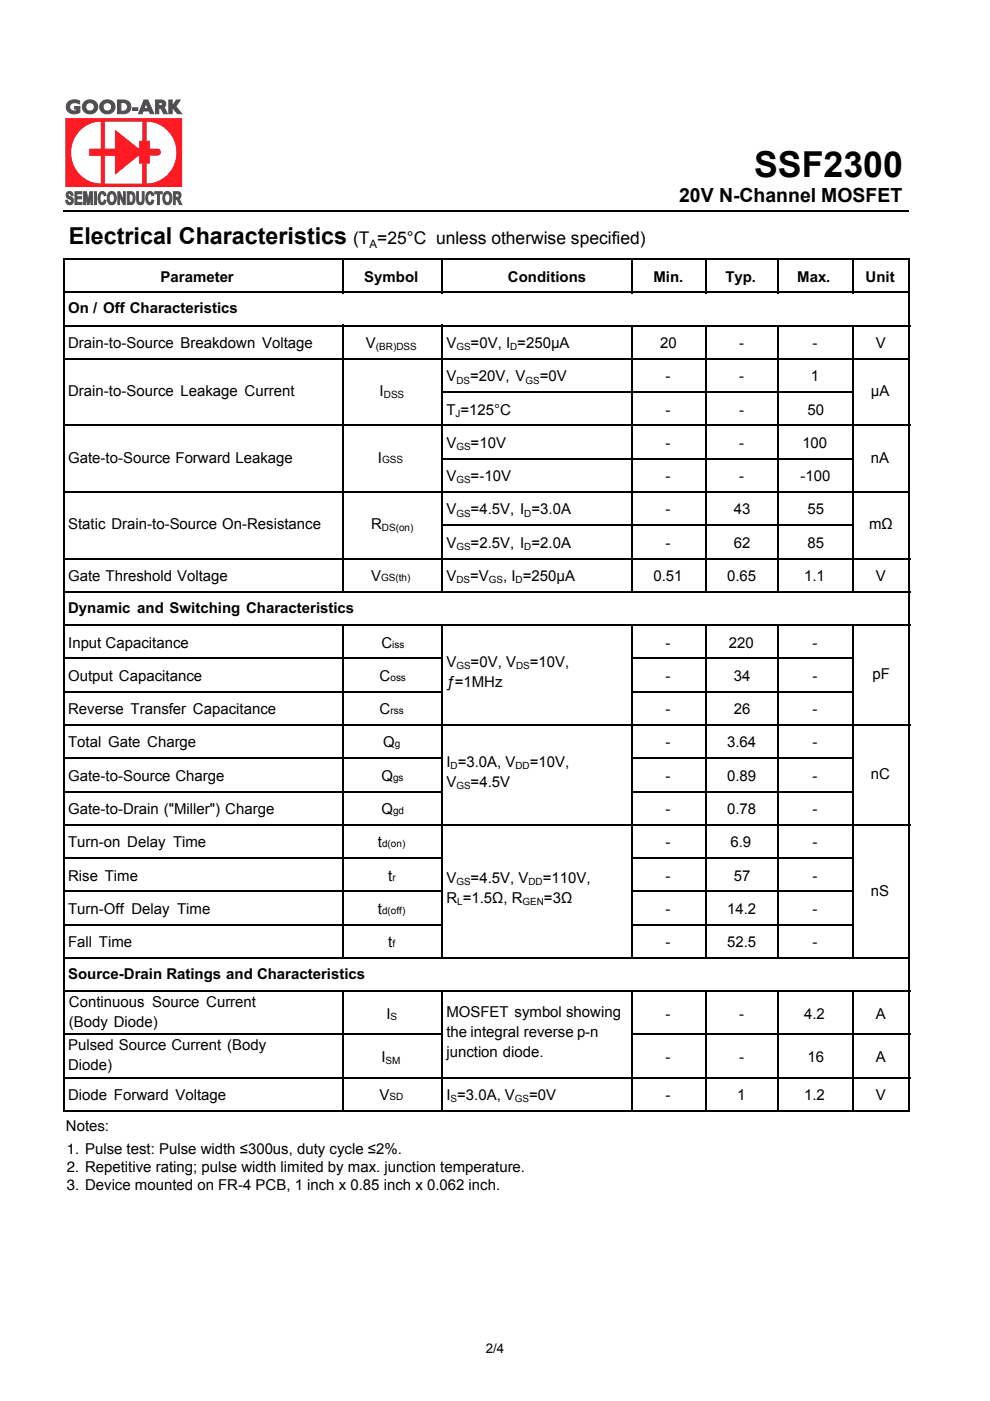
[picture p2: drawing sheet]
<svg xmlns="http://www.w3.org/2000/svg" width="210mm" height="297mm" viewBox="0 0 210 297" stroke-linecap="round" stroke-linejoin="round" font-family="sans-serif">
<path d="M13.4 44.7h179.4" fill="none" stroke="#000" stroke-width=".25"/>
<path d="M13.9 25.1h24.7v14.6h-24.7zM31.1 25.8v4h.7v1.7h1.6a.75 .75 0 0 1 .7 .7 .75 .75 0 0 1-.6 .8h-1.7v1.7h-.7v4.2a6.2 6.2 0 0 0 5.8-3.9 6.6 6.6 0 0 0-5.8-9.2zM22.2 33v5.9h8v-4.2h-.7v-1.7l-5.1 4v-4zM17.1 27.6a6.6 6.6 0 0 0-1.6 7.1 6.6 6.6 0 0 0 5.9 4.2v-5.9h-2.5v-1.5h2.5v-5.7a6.3 6.3 0 0 0-4.3 1.8zM22.2 25.8v5.7h2.2v-4l5.1 4v-1.7h.7v-4z" fill="#ff1a24"/>
<path d="M14.5 21.6a2.22 2.22 0 0 1 2.4-.2v.6a1.26 1.26 0 0 0-2.1 .7 .97 .97 0 0 0 1.4 .7v-.3h-.4v-.5h1.2v1.2a1.67 1.67 0 0 1-2.1 .2 1.67 1.67 0 0 1-.7-2z" fill="#524d52"/>
<path d="M14.5 21.6a2.22 2.22 0 0 1 2.4-.2v.6a1.26 1.26 0 0 0-2.1 .7 .97 .97 0 0 0 1.4 .7v-.3h-.4v-.5h1.2v1.2a1.67 1.67 0 0 1-2.1 .2 1.67 1.67 0 0 1-.7-2z" fill="none" stroke="#524d52" stroke-width=".21"/>
<path d="M17.9 21.6a1.57 1.57 0 0 1 2.3 0 1.57 1.57 0 0 1-.1 2.3 1.56 1.56 0 0 1-2.1-.2 1.56 1.56 0 0 1-.1-2.1zM18.2 22.7a.91 .91 0 0 0 1.8 0 .91 .91 0 0 0-1.8 0z" fill="#524d52"/>
<g fill="none" stroke="#524d52" stroke-width=".21">
<path d="M17.9 21.6a1.57 1.57 0 0 1 2.3 0 1.57 1.57 0 0 1-.1 2.3 1.56 1.56 0 0 1-2.1-.2 1.56 1.56 0 0 1-.1-2.1z"/>
<circle cx="19.1" cy="22.7" r=".9"/>
</g>
<path d="M21.6 21.6a1.57 1.57 0 0 1 2.3 0 1.57 1.57 0 0 1-.1 2.3 1.56 1.56 0 0 1-2.2-.2 1.56 1.56 0 0 1 0-2.1zM21.9 22.7a.91 .91 0 0 0 1.8 0 .91 .91 0 0 0-1.8 0z" fill="#524d52"/>
<g fill="none" stroke="#524d52" stroke-width=".21">
<path d="M21.6 21.6a1.57 1.57 0 0 1 2.3 0 1.57 1.57 0 0 1-.1 2.3 1.56 1.56 0 0 1-2.2-.2 1.56 1.56 0 0 1 0-2.1z"/>
<circle cx="22.8" cy="22.7" r=".9"/>
</g>
<path d="M24.9 21.2h1.3a1.46 1.46 0 0 1 1.6 1.5 1.46 1.46 0 0 1-1.7 1.4h-1.2zM25.6 21.7v1.9a1 1 0 0 0 1.4-.9 1 1 0 0 0-1.4-1z" fill="#524d52"/>
<path d="M24.9 21.2h1.3a1.46 1.46 0 0 1 1.6 1.5 1.46 1.46 0 0 1-1.7 1.4h-1.2zM25.6 21.7a1 1 0 0 1 1.4 1 1 1 0 0 1-1.4 .9z" fill="none" stroke="#524d52" stroke-width=".21"/>
<path d="M28.1 22.8h1.1v.6h-1.1z" fill="#524d52"/>
<path d="M28.1 22.8h1.1v.6h-1.1z" fill="none" stroke="#524d52" stroke-width=".21"/>
<path d="M30.5 21.2h.9l1.2 2.9h-.7l-.3-.6h-1.2l-.3 .6h-.7zM31 21.9l-.5 1.1h.9z" fill="#524d52"/>
<path d="M30.5 21.2h.9l1.2 2.9h-.7l-.3-.6h-1.2l-.3 .6h-.7zM31 21.9l.4 1.1h-.9z" fill="none" stroke="#524d52" stroke-width=".21"/>
<path d="M33 21.2h1.2a.81 .81 0 0 1 .9 .6 .81 .81 0 0 1-.4 1l.8 1.3h-.8l-.2-.5a.69 .69 0 0 0-.8-.7v1.2h-.7zM33.7 21.7v.7h.4a.33 .33 0 0 0 .4-.3 .33 .33 0 0 0-.5-.4z" fill="#524d52"/>
<path d="M33 21.2h1.2a.81 .81 0 0 1 .9 .6 .81 .81 0 0 1-.4 1l.8 1.3h-.8l-.2-.5a.69 .69 0 0 0-.8-.7v1.2h-.7zM33.7 21.7h.3a.33 .33 0 0 1 .5 .4 .33 .33 0 0 1-.4 .3h-.4z" fill="none" stroke="#524d52" stroke-width=".21"/>
<path d="M35.8 21.2h.7v1.3l.9-1.3h.8l-.9 1.4 1.2 1.5h-.8l-1.2-1.4v1.4h-.7z" fill="#524d52"/>
<path d="M35.8 21.2h.7v1.3l.9-1.3h.8l-.9 1.4 1.2 1.5h-.8l-1.2-1.4v1.4h-.7z" fill="none" stroke="#524d52" stroke-width=".21"/>
<path d="M14.3 40.8a.76 .76 0 0 1 .8-.1 .76 .76 0 0 1 .4 .7h-.4a.34 .34 0 0 0-.3-.4 .34 .34 0 0 0-.4 .4 .34 .34 0 0 0 .4 .3 .84 .84 0 0 1 .8 .9 .84 .84 0 0 1-.9 .8 .84 .84 0 0 1-.8-.9l.4-.1a.42 .42 0 0 0 .4 .6 .42 .42 0 0 0 .5-.4 .42 .42 0 0 0-.5-.4 .84 .84 0 0 1-.4-1.4z" fill="#524d52"/>
<path d="M14.3 40.8a.76 .76 0 0 1 .8-.1 .76 .76 0 0 1 .4 .7h-.4a.34 .34 0 0 0-.3-.4 .34 .34 0 0 0-.4 .4 .34 .34 0 0 0 .4 .3 .84 .84 0 0 1 .8 .9 .84 .84 0 0 1-.9 .8 .84 .84 0 0 1-.8-.9l.4-.1a.42 .42 0 0 0 .4 .6 .42 .42 0 0 0 .5-.4 .42 .42 0 0 0-.5-.4 .84 .84 0 0 1-.4-1.4z" fill="none" stroke="#524d52" stroke-width=".21"/>
<path d="M15.9 40.6h1.5v.5h-1.1v.6h1v.5h-1v.7h1.1v.5h-1.5z" fill="#524d52"/>
<path d="M15.9 40.6h1.5v.5h-1.1v.6h1v.5h-1v.7h1.1v.5h-1.5z" fill="none" stroke="#524d52" stroke-width=".21"/>
<path d="M17.7 40.6h.6l.4 1.9 .4-1.9h.6v2.8h-.4v-2.2l-.4 2.2h-.4l-.4-2.2v2.2h-.4z" fill="#524d52"/>
<path d="M17.7 40.6h.6l.4 1.9 .4-1.9h.6v2.8h-.4v-2.2l-.4 2.2h-.4l-.4-2.2v2.2h-.4zM20.1 40.6h.4v2.8h-.4z" fill="none" stroke="#524d52" stroke-width=".21"/>
<path d="M20.3 40.6v2.8" fill="none" stroke="#524d52" stroke-width=".4"/>
<path d="M21.2 40.8a.79 .79 0 0 1 .8-.1 .79 .79 0 0 1 .5 .7l-.4 .1a.48 .48 0 0 0-.6-.4 .48 .48 0 0 0-.3 .7 .9 .9 0 0 0 .5 1.1l.3-.1 .1-.4 .4 .1a.84 .84 0 0 1-.8 .9 .84 .84 0 0 1-.9-.9 1.99 1.99 0 0 1 .4-1.7z" fill="#524d52"/>
<path d="M21.2 40.8a.79 .79 0 0 1 .8-.1 .79 .79 0 0 1 .5 .7l-.4 .1a.48 .48 0 0 0-.6-.4 .48 .48 0 0 0-.3 .7 .9 .9 0 0 0 .5 1.1l.3-.1 .1-.4 .4 .1a.84 .84 0 0 1-.8 .9 .84 .84 0 0 1-.9-.9 1.99 1.99 0 0 1 .4-1.7z" fill="none" stroke="#524d52" stroke-width=".21"/>
<path d="M23.1 40.9a.95 .95 0 0 1 1.1-.2 .95 .95 0 0 1 .5 1.1 1.16 1.16 0 0 1-1.3 1.6 1.84 1.84 0 0 1-.3-2.5zM23.4 41.2a1.03 1.03 0 0 0 .4 1.7 1.13 1.13 0 0 0-.1-1.8z" fill="#524d52"/>
<path d="M23.1 40.9a.95 .95 0 0 1 1.1-.2 .95 .95 0 0 1 .5 1.1 1.16 1.16 0 0 1-1.3 1.6 1.84 1.84 0 0 1-.3-2.5zM23.4 41.2a.61 .61 0 0 1 .7 .1 .61 .61 0 0 1 .2 .7 .62 .62 0 0 1-.2 .7 .62 .62 0 0 1-.7 .1 1.5 1.5 0 0 1 0-1.6z" fill="none" stroke="#524d52" stroke-width=".21"/>
<path d="M25 40.6h.4l.8 1.9v-1.9h.4v2.8h-.4l-.8-1.8v1.8h-.4z" fill="#524d52"/>
<path d="M25 40.6h.4l.8 1.9v-1.9h.4v2.8h-.4l-.8-1.8v1.8h-.4z" fill="none" stroke="#524d52" stroke-width=".21"/>
<path d="M27 40.6h.7a1.18 1.18 0 0 1 .9 1.7 .98 .98 0 0 1-.9 1.1h-.7zM27.4 41.1v1.8a.66 .66 0 0 0 .7-.2 .66 .66 0 0 0 .1-.7 .68 .68 0 0 0-.1-.7 .68 .68 0 0 0-.7-.2z" fill="#524d52"/>
<path d="M27 40.6h.7a1.18 1.18 0 0 1 .9 1.7 .98 .98 0 0 1-.9 1.1h-.7zM27.4 41.1a.74 .74 0 0 1 .8 .3 .74 .74 0 0 1 0 .8 .6 .6 0 0 1-.2 .6 .6 .6 0 0 1-.6 .1z" fill="none" stroke="#524d52" stroke-width=".21"/>
<path d="M29 40.6h.4v1.5a.52 .52 0 0 0 0 .6 .52 .52 0 0 0 .6 .2l.2-.4v-1.9h.4v1.5a.95 .95 0 0 1-1 1.3 .98 .98 0 0 1-.6-1.3z" fill="#524d52"/>
<path d="M29 40.6h.4v1.5a.52 .52 0 0 0 0 .6 .52 .52 0 0 0 .6 .2l.2-.4v-1.9h.4v1.5a.95 .95 0 0 1-1 1.3 .98 .98 0 0 1-.6-1.3z" fill="none" stroke="#524d52" stroke-width=".21"/>
<path d="M31.3 40.8a.79 .79 0 0 1 .9-.1 .79 .79 0 0 1 .4 .7l-.4 .1a.48 .48 0 0 0-.6-.4 .48 .48 0 0 0-.3 .7 .9 .9 0 0 0 .5 1.1l.3-.1 .1-.4 .4 .1a.84 .84 0 0 1-.8 .9 .84 .84 0 0 1-.8-.9 1.99 1.99 0 0 1 .3-1.7z" fill="#524d52"/>
<path d="M31.3 40.8a.79 .79 0 0 1 .9-.1 .79 .79 0 0 1 .4 .7l-.4 .1a.48 .48 0 0 0-.6-.4 .48 .48 0 0 0-.3 .7 .9 .9 0 0 0 .5 1.1l.3-.1 .1-.4 .4 .1a.84 .84 0 0 1-.8 .9 .84 .84 0 0 1-.8-.9 1.99 1.99 0 0 1 .3-1.7z" fill="none" stroke="#524d52" stroke-width=".21"/>
<path d="M32.8 40.6h1.6v.5h-.6v2.3h-.4v-2.3h-.6z" fill="#524d52"/>
<path d="M32.8 40.6h1.6v.5h-.6v2.3h-.4v-2.3h-.6z" fill="none" stroke="#524d52" stroke-width=".21"/>
<path d="M34.9 40.9a1 1 0 0 1 1.2-.1 1 1 0 0 1 .4 1.2 1.05 1.05 0 0 1-.3 1.1 1.05 1.05 0 0 1-1.2 .2 1.93 1.93 0 0 1-.1-2.4zM35.2 41.2a1.03 1.03 0 0 0 .4 1.7 1.13 1.13 0 0 0-.1-1.8z" fill="#524d52"/>
<path d="M34.9 40.9a1 1 0 0 1 1.2-.1 1 1 0 0 1 .4 1.2 1.05 1.05 0 0 1-.3 1.1 1.05 1.05 0 0 1-1.2 .2 1.93 1.93 0 0 1-.1-2.4zM35.2 41.2a.61 .61 0 0 1 .7 .1 .61 .61 0 0 1 .1 .7 .62 .62 0 0 1-.1 .7 .62 .62 0 0 1-.7 .1 1.5 1.5 0 0 1 0-1.6z" fill="none" stroke="#524d52" stroke-width=".21"/>
<path d="M36.8 40.6h.8a.78 .78 0 0 1 .8 .7 .78 .78 0 0 1-.5 .9l.7 1.2h-.5l-.5-1-.3-.2-.1 1.2h-.4zM37.2 41.1v.7h.3a.37 .37 0 0 0 .5-.3 .37 .37 0 0 0-.5-.4z" fill="#524d52"/>
<path d="M36.8 40.6h.8a.78 .78 0 0 1 .8 .7 .78 .78 0 0 1-.5 .9l.7 1.2h-.5l-.5-1-.3-.2-.1 1.2h-.4zM37.2 41.1h.3a.37 .37 0 0 1 .5 .4 .37 .37 0 0 1-.5 .3h-.3z" fill="none" stroke="#524d52" stroke-width=".21"/>
<g fill="none" stroke="#000" stroke-width=".35">
<path d="M13.7 54.9h179.3M13.7 69h58.8M13.7 62h179.3M13.7 76.1h179.3M72.9 69h20.7M94 69h99M13.7 90.2h58.8M72.9 90.2h20.7M94 90.2h99M94 83.2h87.1M94 97.3h87.1M13.7 118.4h58.8"/>
<path d="M13.7 104.3h179.3M72.9 118.4h20.7M94 118.4h99M94 111.4h87.1M13.7 125.5h179.3M13.7 132.5h58.8M13.7 139.6h58.8M72.9 132.5h20.7M72.9 139.6h20.7M94 132.5h99M134.2 139.6h46.9M13.7 146.7h58.8"/>
<path d="M13.7 153.7h58.8M72.9 146.7h20.7M72.9 153.7h20.7M94 153.7h99M134.2 146.7h46.9M13.7 160.8h58.8M13.7 167.8h58.8M13.7 174.9h58.8M72.9 160.8h20.7M72.9 167.8h20.7M72.9 174.9h20.7M94 174.9h99"/>
<path d="M134.2 160.8h46.9M134.2 167.8h46.9M13.7 181.9h58.8M13.7 189h58.8M13.7 196h58.8M72.9 181.9h20.7M72.9 189h20.7M72.9 196h20.7M134.2 181.9h46.9M134.2 189h46.9M134.2 196h46.9M13.7 210.2h58.8"/>
<path d="M13.7 219.3h80.3M13.7 203.1h179.3M72.9 210.2h20.7M94 210.2h99M134.2 219.3h58.8M13.7 228.5h58.8M13.7 235.6h179.3M72.9 228.5h20.7M94 228.5h99"/>
</g>
<g fill="none" stroke="#000" stroke-width=".36">
<path d="M13.6 54.8v180.9M72.7 55.1v7.1M93.8 55.1v7.1M134.1 55.1v7.1M149.7 55.1v7.1M164.9 55.1v7.1M180.9 55.1v7.1M192.9 55.1v70.2M72.7 68.9v7M72.7 76.3v27.8M93.8 68.9v56.4M134.1 69.2v56.5"/>
<path d="M149.7 69.2v56.5M164.9 69.2v56.5M180.9 69.2v56.1M72.7 104.5v21.2M72.7 132.4v70.5M93.8 132.4v70.9M134.1 132.7v70.6M149.7 132.7v70.6M164.9 132.7v70.6M180.9 132.7v70.6M192.9 125.7v6.7M192.9 132.7v103"/>
<path d="M72.7 210v9.1M72.7 219.5v15.9M93.8 210v25.4M134.1 210.3v25.4M149.7 210.3v25.4M164.9 210.3v25.4M180.9 210.3v25.4"/>
</g>
<text font-size="7.6" x="159.9" y="37.6">SSF2300</text>
<text font-size="4.9" x="14.6" y="51.8">Electrical Characteristics</text>
<text font-size="4.1" x="144" y="42.8">20V N-Channel MOSFET</text>
<text font-size="3.7" x="74.9" y="51.8">(T =25°C unless otherwise specified)</text>
<g font-size="3.2">
<text x="34.1" y="59.7">Parameter</text>
<text x="77.3" y="59.7">Symbol</text>
<text x="107.7" y="59.7">Conditions</text>
<text x="138.6" y="59.7">Min.</text>
<text x="153.8" y="59.7">Typ.</text>
<text x="169.1" y="59.7">Max.</text>
<text x="183.6" y="59.7">Unit</text>
<text x="14.5" y="66.4">On / Off Characteristics</text>
<text x="14.5" y="73.8">Drain-to-Source Breakdown Voltage</text>
<text x="77.6" y="73.8">V</text>
<text x="94.7" y="73.8">V</text>
<text x="99.8" y="73.8">=0V, I =250μA</text>
<text x="140.1" y="73.8">20</text>
<text x="156.7" y="73.8">-</text>
<text x="172.4" y="73.8">-</text>
<text x="185.8" y="73.8">V</text>
<text x="94.7" y="80.9">V</text>
<text x="99.7" y="80.9">=20V, V</text>
<text x="114.5" y="80.9">=0V</text>
<text x="141.1" y="80.9">-</text>
<text x="156.7" y="80.9">-</text>
<text x="172" y="80.9">1</text>
<text x="14.5" y="84">Drain-to-Source Leakage Current</text>
<text x="80.5" y="84">I</text>
<text x="94.7" y="87.9">T =125°C</text>
<text x="141.1" y="87.9">-</text>
<text x="156.7" y="87.9">-</text>
<text x="171.3" y="87.9">50</text>
<text x="184.7" y="84">μA</text>
<text x="94.7" y="95">V</text>
<text x="99.8" y="95">=10V</text>
<text x="141.1" y="95">-</text>
<text x="156.7" y="95">-</text>
<text x="170.2" y="95">100</text>
<text x="14.5" y="98.1">Gate-to-Source Forward Leakage</text>
<text x="80.2" y="98.1">I</text>
<text x="184.7" y="98.1">nA</text>
<text x="94.7" y="102">V</text>
<text x="99.8" y="102">=-10V</text>
<text x="141.1" y="102">-</text>
<text x="156.7" y="102">-</text>
<text x="169.8" y="102">-100</text>
<text x="14.5" y="112.3">Static Drain-to-Source On-Resistance</text>
<text x="78.7" y="112.3">R</text>
<text x="94.7" y="109.1">V</text>
<text x="99.8" y="109.1">=4.5V, I =3.0A</text>
<text x="141.1" y="109.1">-</text>
<text x="155.7" y="109.1">43</text>
<text x="171.3" y="109.1">55</text>
<text x="184.3" y="112.3">mΩ</text>
<text x="94.7" y="116.1">V</text>
<text x="99.8" y="116.1">=2.5V, I =2.0A</text>
<text x="141.1" y="116.1">-</text>
<text x="155.7" y="116.1">62</text>
<text x="171.3" y="116.1">85</text>
<text x="14.5" y="123.2">Gate Threshold Voltage</text>
<text x="78.7" y="123.2">V</text>
<text x="94.7" y="123.2">V</text>
<text x="99.7" y="123.2">=V</text>
<text x="106.7" y="123.2">, I =250μA</text>
<text x="138.6" y="123.2">0.51</text>
<text x="154.2" y="123.2">0.65</text>
<text x="170.5" y="123.2">1.1</text>
<text x="185.8" y="123.2">V</text>
<text x="14.5" y="129.9">Dynamic and Switching Characteristics</text>
<text x="14.5" y="137.3">Input Capacitance</text>
<text x="80.9" y="137.3">C</text>
<text x="141.1" y="137.3">-</text>
<text x="154.6" y="137.3">220</text>
<text x="172.4" y="137.3">-</text>
<text x="94.7" y="141.4">V</text>
<text x="99.8" y="141.4">=0V, V</text>
<text x="112.4" y="141.4">=10V,</text>
<text x="14.5" y="144.4">Output Capacitance</text>
<text x="80.5" y="144.4">C</text>
<text x="94.7" y="145.8">ƒ=1MHz</text>
<text x="141.1" y="144.4">-</text>
<text x="155.7" y="144.4">34</text>
<text x="172.4" y="144.4">-</text>
<text x="185.1" y="144">pF</text>
<text x="14.5" y="151.4">Reverse Transfer Capacitance</text>
<text x="80.5" y="151.4">C</text>
<text x="141.1" y="151.4">-</text>
<text x="155.7" y="151.4">26</text>
<text x="172.4" y="151.4">-</text>
<text x="14.5" y="158.5">Total Gate Charge</text>
<text x="81.2" y="158.5">Q</text>
<text x="141.1" y="158.5">-</text>
<text x="154.2" y="158.5">3.64</text>
<text x="172.4" y="158.5">-</text>
<text x="14.5" y="165.5">Gate-to-Source Charge</text>
<text x="80.9" y="165.5">Q</text>
<text x="94.7" y="162.5">I =3.0A, V</text>
<text x="94.7" y="166.8">V</text>
<text x="99.8" y="166.8">=4.5V</text>
<text x="112.4" y="162.5">=10V,</text>
<text x="141.1" y="165.5">-</text>
<text x="154.2" y="165.5">0.89</text>
<text x="172.4" y="165.5">-</text>
<text x="184.7" y="165.2">nC</text>
<text x="14.5" y="172.6">Gate-to-Drain (&quot;Miller&quot;) Charge</text>
<text x="80.9" y="172.6">Q</text>
<text x="141.1" y="172.6">-</text>
<text x="154.2" y="172.6">0.78</text>
<text x="172.4" y="172.6">-</text>
<text x="14.5" y="179.6">Turn-on Delay Time</text>
<text x="80.2" y="179.6">t</text>
<text x="141.1" y="179.6">-</text>
<text x="154.9" y="179.6">6.9</text>
<text x="172.4" y="179.6">-</text>
<text x="14.5" y="186.7">Rise Time</text>
<text x="82.3" y="186.7">t</text>
<text x="94.7" y="187.2">V</text>
<text x="94.7" y="191.5">R =1.5Ω, R</text>
<text x="99.8" y="187.2">=4.5V, V</text>
<text x="115.1" y="187.2">=110V,</text>
<text x="115.4" y="191.5">=3Ω</text>
<text x="141.1" y="186.7">-</text>
<text x="155.7" y="186.7">57</text>
<text x="172.4" y="186.7">-</text>
<text x="184.7" y="189.9">nS</text>
<text x="14.5" y="193.7">Turn-Off Delay Time</text>
<text x="80.2" y="193.7">t</text>
<text x="141.1" y="193.7">-</text>
<text x="154.2" y="193.7">14.2</text>
<text x="172.4" y="193.7">-</text>
<text x="14.5" y="200.8">Fall Time</text>
<text x="82.3" y="200.8">t</text>
<text x="141.1" y="200.8">-</text>
<text x="154.2" y="200.8">52.5</text>
<text x="172.4" y="200.8">-</text>
<text x="14.5" y="207.5">Source-Drain Ratings and Characteristics</text>
<text x="14.6" y="213.5">Continuous Source Current</text>
<text x="82" y="216">I</text>
<text x="94.7" y="215.6">MOSFET symbol showing</text>
<text x="141.1" y="216">-</text>
<text x="156.7" y="216">-</text>
<text x="170.5" y="216">4.2</text>
<text x="185.8" y="216">A</text>
<text x="14.6" y="217.7">(Body Diode)</text>
<text x="94.7" y="219.8">the integral reverse p-n</text>
<text x="14.5" y="222.7">Pulsed Source Current (Body</text>
<text x="14.5" y="226.9">Diode)</text>
<text x="80.9" y="225.1">I</text>
<text x="94.7" y="224.1">junction diode.</text>
<text x="141.1" y="225.1">-</text>
<text x="156.7" y="225.1">-</text>
<text x="171.3" y="225.1">16</text>
<text x="185.8" y="225.1">A</text>
<text x="14.5" y="233.3">Diode Forward Voltage</text>
<text x="80.5" y="233.3">V</text>
<text x="94.7" y="233.3">I =3.0A, V</text>
<text x="112.3" y="233.3">=0V</text>
<text x="141.1" y="233.3">-</text>
<text x="156.4" y="233.3">1</text>
<text x="170.5" y="233.3">1.2</text>
<text x="185.8" y="233.3">V</text>
<text x="14" y="239.8">Notes:</text>
<text x="14.2" y="244.8">1. Pulse test: Pulse width ≤300us, duty cycle ≤2%.</text>
<text x="14.2" y="248.6">2. Repetitive rating; pulse width limited by max. junction temperature.</text>
<text x="14.2" y="252.4">3. Device mounted on FR-4 PCB, 1 inch x 0.85 inch x 0.062 inch.</text>
</g>
<text font-size="2.8" x="103" y="286.8">2/4</text>
<text font-size="2.4" x="78.4" y="52.6">A</text>
<g font-size="2.1">
<text x="79.7" y="74.2">(BR)DSS</text>
<text x="96.8" y="74.3">GS</text>
<text x="108.2" y="74.3">D</text>
<text x="96.8" y="81.3">DS</text>
<text x="111.4" y="81.3">GS</text>
<text x="81.4" y="84.4">DSS</text>
<text x="96.6" y="88.4">J</text>
<text x="96.8" y="95.4">GS</text>
<text x="81" y="98.1">GSS</text>
<text x="96.8" y="102.5">GS</text>
<text x="81" y="112.6">DS(on)</text>
<text x="96.8" y="109.6">GS</text>
<text x="111.2" y="109.6">D</text>
<text x="96.8" y="116.6">GS</text>
<text x="111.2" y="116.6">D</text>
<text x="80.8" y="123.2">GS(th)</text>
<text x="96.8" y="123.7">DS</text>
<text x="103.7" y="123.7">GS</text>
<text x="109.4" y="123.7">D</text>
<text x="83.2" y="137.3">iss</text>
<text x="96.8" y="141.9">GS</text>
<text x="109.4" y="141.9">DS</text>
<text x="82.8" y="144.4">oss</text>
<text x="82.8" y="151.4">rss</text>
<text x="83.7" y="158.5">g</text>
<text x="83.4" y="165.5">gs</text>
<text x="95.6" y="163">D</text>
<text x="96.8" y="167.3">GS</text>
<text x="109.3" y="163">DD</text>
<text x="83.4" y="172.6">gd</text>
<text x="81" y="179.6">d(on)</text>
<text x="83.2" y="186.7">r</text>
<text x="96.8" y="187.7">GS</text>
<text x="97" y="191.9">L</text>
<text x="110.8" y="191.9">GEN</text>
<text x="112.1" y="187.7">DD</text>
<text x="81" y="193.7">d(off)</text>
<text x="83.2" y="200.8">f</text>
<text x="82.9" y="216.3">S</text>
<text x="81.8" y="225.5">SM</text>
<text x="82.6" y="233.3">SD</text>
<text x="95.6" y="233.7">S</text>
<text x="109.2" y="233.7">GS</text>
</g>
</svg>
